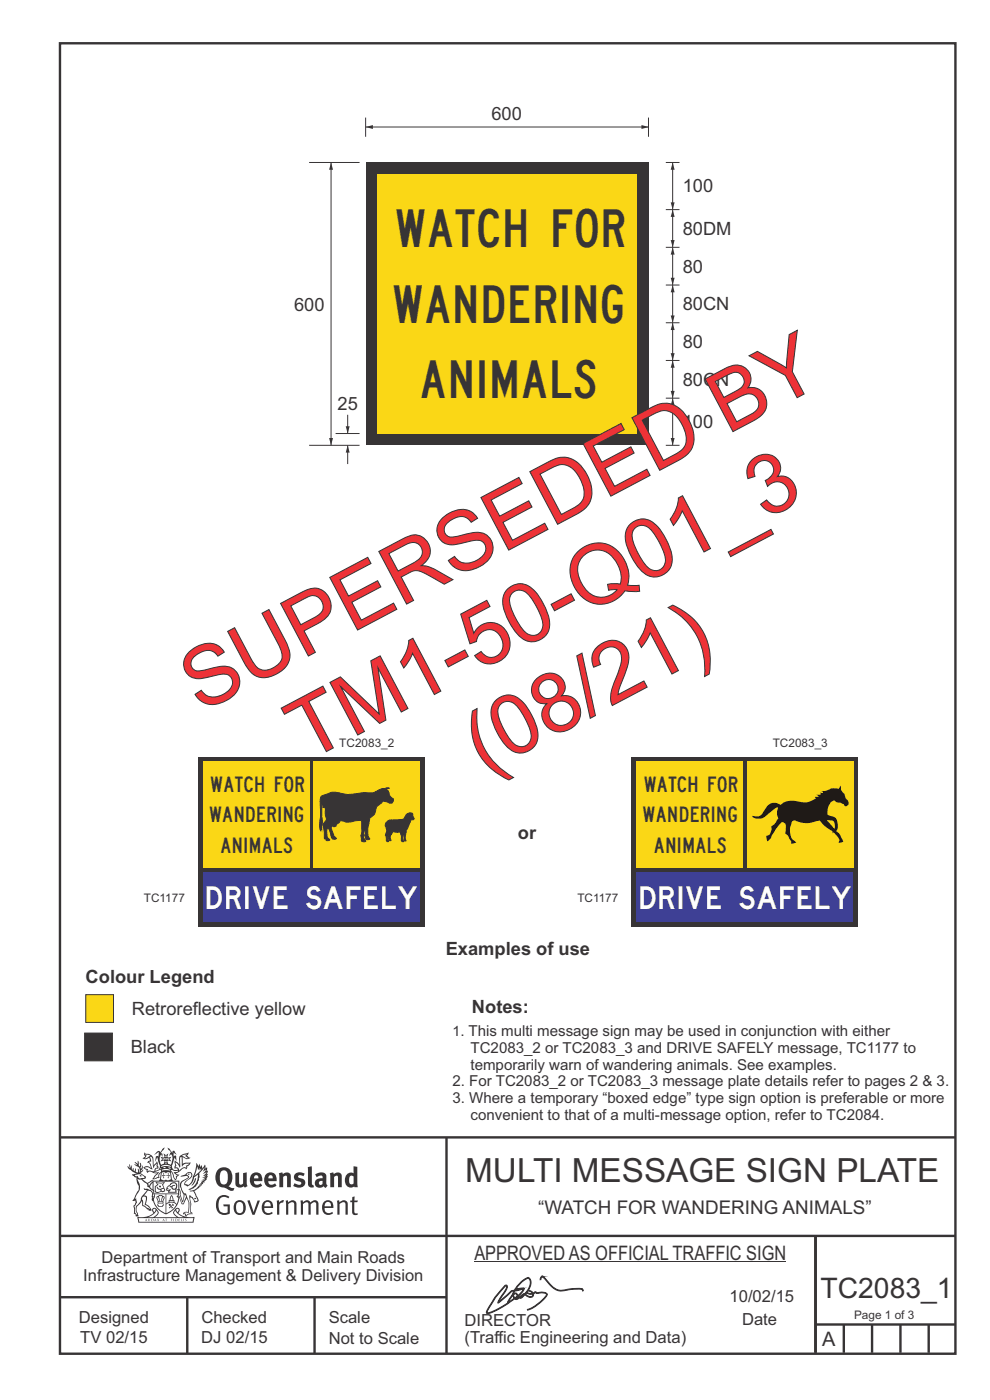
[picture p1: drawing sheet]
<svg xmlns="http://www.w3.org/2000/svg" width="210mm" height="297mm" viewBox="0 0 210 297" stroke-linecap="round" stroke-linejoin="round" font-family="sans-serif">
<g fill="none" stroke="#373435" stroke-width=".51">
<path d="M12.7 9.2h190v278h-190zM12.7 241.3h190M94.7 241.4v45.8M12.7 275.2h82M12.7 262.2h190.1M39.7 275.2v12M66.7 275.2v12M173 262.1v24.9M173 281h29.7M179 281v6M185 281v6M191 281v6"/>
<path d="M197 281v6"/>
</g>
<path d="M100.6 267.7h66.2" fill="none" stroke="#373435" stroke-width=".21"/>
<g fill="#373435">
<path d="M47 248.4a2.55 2.55 0 0 0 0 2.7l.3 .2a.81 .81 0 0 0 1-1v-.5a1.04 1.04 0 0 0-1.1-1.5zM46.3 248.1a1.82 1.82 0 0 1 2.1-.2 1.82 1.82 0 0 1 .9 1.8 2.29 2.29 0 0 1-.8 2l.7 .3h.5l-.2 .6a2.87 2.87 0 0 1-2-.7 2.12 2.12 0 0 1-1.7-3.1z" fill-rule="evenodd"/>
<path d="M49.9 248.9l.8-.2v2a.46 .46 0 0 0 .3 .6 .46 .46 0 0 0 .6-.3v-2.1l.7-.2v2.4l.2 .5-.5 .3-.3-.3a1.02 1.02 0 0 1-1.2 .3 1.02 1.02 0 0 1-.6-1.1z" fill-rule="evenodd"/>
<path d="M54 249.5l-.1 .5h.9a.49 .49 0 0 0-.2-.6 .49 .49 0 0 0-.6 .1zM53.4 249.1a1.34 1.34 0 0 1 1.6-.2 1.34 1.34 0 0 1 .6 1.5v.2h-1.7a.77 .77 0 0 0 .5 .8 .77 .77 0 0 0 .9-.4l.3 .5a1.59 1.59 0 0 1-2 .2 1.59 1.59 0 0 1-.5-2.1z" fill-rule="evenodd"/>
<path d="M57 249.5l-.1 .5h1a.49 .49 0 0 0-.2-.6 .49 .49 0 0 0-.7 .1zM56.4 249.1a1.34 1.34 0 0 1 1.6-.2 1.34 1.34 0 0 1 .7 1.5v.2h-1.8a.77 .77 0 0 0 .5 .8 .77 .77 0 0 0 .9-.4l.4 .5a1.59 1.59 0 0 1-2.1 .2 1.59 1.59 0 0 1-.5-2.1z" fill-rule="evenodd"/>
<path d="M59.2 248.9l.7-.2 .1 .4a.95 .95 0 0 1 1-.3 .95 .95 0 0 1 .7 .8v2.3h-.8v-2.3a.46 .46 0 0 0-.8 .1v2.2h-.8z" fill-rule="evenodd"/>
<path d="M62.6 249.1a1.75 1.75 0 0 1 2-.1l-.2 .5-.6-.2a.43 .43 0 0 0-.6 .3l.4 .3a1.04 1.04 0 0 1 1.2 1.1 1.04 1.04 0 0 1-1.4 1l-1.2-.4 .3-.6 1 .4 .4-.4a.88 .88 0 0 0-1-.5l-.4-.2-.1-.4z" fill-rule="evenodd"/>
<path d="M65.3 247.6l.8-.2 .1 3.8 .3 .2 .1 .4a.88 .88 0 0 1-1 0 .88 .88 0 0 1-.3-1z" fill-rule="evenodd"/>
<path d="M67.8 250.6a.43 .43 0 0 0-.1 .7 .43 .43 0 0 0 .7-.1v-.7zM66.8 249.1a1.7 1.7 0 0 1 2.4 .1v1.9l.3 .4-.4 .5-.5-.4a1.03 1.03 0 0 1-1.7-.1 1.03 1.03 0 0 1 .8-1.5h.7v-.4a.8 .8 0 0 0-1.2 .1z" fill-rule="evenodd"/>
<path d="M70 248.9l.7-.2 .1 .4a.95 .95 0 0 1 1-.3 .95 .95 0 0 1 .7 .8v2.3h-.8v-2.3a.46 .46 0 0 0-.8 .1v2.2h-.8z" fill-rule="evenodd"/>
<path d="M74.3 249.5a1.48 1.48 0 0 0 0 1.7h.5l.2-.1v-1.5l-.3-.2zM75 247.4l.8 .1 .1 4.4h-.7l-.1-.2a1.26 1.26 0 0 1-1.4 0 1.26 1.26 0 0 1-.5-1.3 1.29 1.29 0 0 1 .4-1.4 1.29 1.29 0 0 1 1.4-.1z" fill-rule="evenodd"/>
<path d="M46.4 253.9a1.72 1.72 0 0 1 2.3 0l-.3 .3a1.24 1.24 0 0 0-1.4-.2 1.24 1.24 0 0 0-.6 1.4 1.49 1.49 0 0 0 1.2 1.9l.7-.1v-1.3h-.8l-.1-.4h1.3v1.9a1.93 1.93 0 0 1-2.2 0 1.93 1.93 0 0 1-.7-2.2l.2-.8z" fill-rule="evenodd"/>
<path d="M50.4 255.1a1.65 1.65 0 0 0 .2 2.2 .99 .99 0 0 0 1-1.4 .78 .78 0 0 0-.4-.8 .78 .78 0 0 0-.8 0zM50 254.9a1.33 1.33 0 0 1 1.6-.1 1.33 1.33 0 0 1 .5 1.4 1.31 1.31 0 0 1-1.3 1.6 1.31 1.31 0 0 1-1.2-1.6v-.6z" fill-rule="evenodd"/>
<path d="M52.5 254.7l.4-.1 .9 2.6 .8-2.5h.5l-1.1 3h-.5z" fill-rule="evenodd"/>
<path d="M56.3 255.2l-.2 .7h1.3a.7 .7 0 0 0-.3-.8 .7 .7 0 0 0-.8 .1zM55.9 255a1.22 1.22 0 0 1 1.5-.2 1.22 1.22 0 0 1 .5 1.5h-1.8a.93 .93 0 0 0 .5 1 .93 .93 0 0 0 1.1-.2l.2 .3a1.43 1.43 0 0 1-1.8 .1 1.43 1.43 0 0 1-.6-1.7z" fill-rule="evenodd"/>
<path d="M58.7 254.7l.4-.1 .1 .5 .4-.4 .6-.1-.2 .5a.66 .66 0 0 0-.8 .7v1.9h-.4z" fill-rule="evenodd"/>
<path d="M60.6 254.7l.4-.1 .1 .5a.94 .94 0 0 1 1-.5 .94 .94 0 0 1 .8 .8v2.3h-.5l-.1-2.5a.81 .81 0 0 0-1.2 .3v2.2h-.4z" fill-rule="evenodd"/>
<path d="M63.7 254.7l.5-.1 .1 .5 .4-.3a.78 .78 0 0 1 1.1 .3 .9 .9 0 0 1 1-.5 .9 .9 0 0 1 .8 .8v2.3h-.5l-.1-2.5a.67 .67 0 0 0-1.1 .3v2.2h-.5v-2.4l-.4-.3-.7 .4v2.3h-.5z" fill-rule="evenodd"/>
<path d="M69 255.2l-.1 .7h1.3a.7 .7 0 0 0-.3-.8 .7 .7 0 0 0-.9 .1zM68.7 255a1.22 1.22 0 0 1 1.5-.2 1.22 1.22 0 0 1 .5 1.5h-1.8a.93 .93 0 0 0 .4 1 .93 .93 0 0 0 1.2-.2l.1 .3a1.44 1.44 0 0 1-1.7 .1 1.44 1.44 0 0 1-.6-1.7z" fill-rule="evenodd"/>
<path d="M71.4 254.7l.5-.1 .1 .5a.94 .94 0 0 1 1-.5 .94 .94 0 0 1 .8 .8v2.3h-.5l-.1-2.5a.81 .81 0 0 0-1.2 .3v2.2h-.4z" fill-rule="evenodd"/>
<path d="M74.7 253.9l.5-.1v.9h.7l-.1 .3h-.6v2.2l.1 .2h.5l.1 .3a.75 .75 0 0 1-1.2-.6v-2.1h-.4v-.3h.4z" fill-rule="evenodd"/>
<path d="M30.8 244.9l1.1 .3-.9 .5h-.4l.6-.5zM31.8 245.4h.2a2.44 2.44 0 0 1 .4 1.9l.1 .5 .7-1-.1 .6 .3 .3a.57 .57 0 0 0-.6 .7l-1-.1-.5 .2 .2-.5-.8-.3 .7-.1 .9 .5 .1-.1-.6-1.3-.2-.2h.5zM30.7 244.4l-.1 .5 .2 .4-.6 .4a1.04 1.04 0 0 0 1.4-.1l.2 .6-.3 .1-.2 .4a.94 .94 0 0 1 .8 1.1l-.2-.1a1.16 1.16 0 0 0-1.5-.1l.3 .4 .4 .2 .1 .5 .2 .1 .1-.2a.94 .94 0 0 1 1.1 .2l.8 .1-1.2 1.2a1.13 1.13 0 0 0 1.2-.2l.4-.1-.1-.4 .5-.8a.83 .83 0 0 0-.6 1.1l-.3-.1-.7 .4 1.1-1.4-.5 .1-.5-.1 1.3-.5-.1-.1-.9 .4v-.3l.2-.2 .3 .1 .1-.3-.2-.4v-.6l-.1-.4-.7 1v-.7a1.42 1.42 0 0 0-1.6-1.8z" fill-rule="evenodd"/>
<path d="M38.5 245.2l.5-.2 .7-.1-.6 .3 .8 .5h-.3zM38.3 245.5l.2-.1 .1 2a1.69 1.69 0 0 1 1.6-.6l-.8 .5 .1 .5a1.1 1.1 0 0 0-1.5 .6l-.1-.5-.2-.2h-.5l.3-.4-.3-.7a1.42 1.42 0 0 1 .8 1.1l.2-.1zM37.1 246.2l.1 1-.2 .3 .1 .4h.5l.1 .2a.96 .96 0 0 1-1.1-.1l-.1 .1a1.06 1.06 0 0 0 1.3 .2v.1a.72 .72 0 0 1-1 .2l.3 .5 .6 .2-.4 .2-.1 .6-.2-.3-.4-1.1-.4-.4 .4 .9a1.54 1.54 0 0 0 .7 1.2l.2-.3a.58 .58 0 0 1 .4-.8l.2-.1h-.3l-.5-.3 .9-.5a.93 .93 0 0 1 1.2-.5v.2l.2-.2 .1-.5a.99 .99 0 0 0 .7-.8l-1.3 .1-.3 .2-.1-1.4 .9 .4 .9-.3h-.4l-.5-.4 .4-.7-.6 .2a1.46 1.46 0 0 0-1.4 2.1v.4l-.2-.4z" fill-rule="evenodd"/>
<path d="M35.6 248.9l.2 .1-.1 .3 .4 .1h-.4v.6l-.1-.6h-.3l.3-.1z" fill-rule="evenodd"/>
<path d="M34.6 248.9l.2 .1v.3l.3 .1h-.3l-.1 .6v-.6h-.4l.4-.1z" fill-rule="evenodd"/>
<path d="M34.3 248.8a.57 .57 0 0 1 .9 .2 .57 .57 0 0 1 .9-.2l.2 1.4h-.2a.57 .57 0 0 1-.9 0 .69 .69 0 0 1-1.1 0zM34.2 248.1l-.3 2.1-.2 .4h3l-.2-.4-.3-2.1h-.2v.2l-.8-.1-.8 .1v-.2z" fill-rule="evenodd"/>
<path d="M34.2 252.4a.3 .3 0 0 0 .6 0 .3 .3 0 0 0-.6 0zM33.3 250.9l.3 .3-.3 .4a.79 .79 0 0 0 0 1.3l.8-.2-.1-.3a.55 .55 0 0 1-.7-.6l.1-.1 .2 .3 .3 .2 .8-.2-.4-.7 .4-.4-.7 .2zM33 250.7l1.1 .2 .9-.2-.4 .6 .4 1.2a.56 .56 0 0 1-.8 .3l-.2 .1a.73 .73 0 0 1-.9 .1 .73 .73 0 0 1-.3-1v-.4l.6-.4z" fill-rule="evenodd"/>
<path d="M35.6 251.8l.7-.4a.58 .58 0 0 1 1-.1 .58 .58 0 0 1-.4 .9l-.3-.3a.43 .43 0 0 1 .6-.4 .57 .57 0 0 0-.8 .2l-.2-.1-.3 .1 .4 .2a.55 .55 0 0 0 .9 .4v.5h-1.3l.3-.4-.1-.1-.6 .1 .2-.3-.2-.1zM35.4 251.8l-.1 .2a.39 .39 0 0 0 .2 .6h.3l-.2 .4h1.9l-.1-.8a.86 .86 0 0 0-.1-1.3 .86 .86 0 0 0-1.3 .4z" fill-rule="evenodd"/>
<path d="M36 254.8h.8v.2h-.8zM36.4 253.8l.2 .8h-.4zM36.4 253.5l-.3 .5-.1 .6h-.2v.4l-.7 .4 .2 .1a1.48 1.48 0 0 1 2.1 .2l.2-.1-.6-.5v-.5h-.2l-.1-.6z" fill-rule="evenodd"/>
<path d="M35.8 255.4l.4 .1 .1 .3 .3-.2-.2-.2a.38 .38 0 0 1 .5 .5l-.2-.2-.3 .2 .3 .2-.3 .3-.1-.4-.4 .4-.1-.2 .4-.3-.1-.1-.2 .1z" fill-rule="evenodd"/>
<path d="M34.5 254h.2v.2l-.2 .6h-.2zM33.6 255.3h.9v.2a.55 .55 0 0 1-.8 .4v-.2l-.2-.1zM33.4 254h.2l.2 .8h-.2zM33.6 255l.8-.1 .1 .2h-.8zM33.8 253.7h.5l-.2 1.1h-.1zM33.3 253.8l-.1 .3 .3 1.1a.48 .48 0 0 0-.1 .6 .48 .48 0 0 0 .5 .2h.5a.49 .49 0 0 0 .2-.8l.3-1.1-.1-.3a1.42 1.42 0 0 0-1.5 0z" fill-rule="evenodd"/>
<path d="M33.7 251.5l.4 .1 .1 .3h-.3z" fill-rule="evenodd"/>
<path d="M41.3 250.1l.3-.2-.2 .8-.6 .8h-.2l.5-.7z" fill-rule="evenodd"/>
<path d="M39.7 249l.3-.2 .5 .2a.88 .88 0 0 1-.6 1.1 1.22 1.22 0 0 0-.8 1.3l.5 .2a.72 .72 0 0 0 .9-.4l.5-.8 .2-.6 .8-.6v.2a2.85 2.85 0 0 1-2 2.9l.1 .1a2.13 2.13 0 0 0 1.9-1.5v-.3a2.01 2.01 0 0 0 .3-1.7l1.1-1.3-.4 1 .7-.5-.7 1 .8-.4-.8 .8 .7-.2-.9 .6 .8-.1-.8 .4h.7l-.8 .3 .3 .2h-.4l.2 .3h-.4l.2 .3h-.4l.1 .2h-.1a2.16 2.16 0 0 1-2 1.1l.1 .2 .4-.1a.76 .76 0 0 1 .7 .8l.5 1.2-.6 .2a1.45 1.45 0 0 0-1.1-1.3l.2 1.8-.1 1.8 .4 .3a1.07 1.07 0 0 0-1.2 .4v-.3l-.5-.2a.87 .87 0 0 1 1.1-.1v-.7a4.4 4.4 0 0 0-.6-3.1l-.1-.3h-.2a2.16 2.16 0 0 1-.7-2.2l.3-.4 1.2-.7a.55 .55 0 0 0-.4-.8zM37.8 252.4a.76 .76 0 0 1 .3 1.1l.6 1.6 .4-1.7 .2 .1a.61 .61 0 0 1-.1 .9l-.3 .8-.2 .1-.7-1.6-.3 .1a1.18 1.18 0 0 0 .1-1.4zM41.8 247.5l.2 .7 .3-.5v.6l.4-.5a1.9 1.9 0 0 1-1.2 1.4l-.3 .3zM38.2 249.6l1.4-.2 .2 .2v.3l-.5 .2a1.26 1.26 0 0 0-.9 1.9l.2 .7a1.84 1.84 0 0 1 .1 2.1l-.4-1.4a.96 .96 0 0 0-.4-1.2l-.4 .2a.78 .78 0 0 1 0 1.3l.1 .3h.4l.4 1.1a.38 .38 0 0 0 .2 .4 .38 .38 0 0 0 .4-.1l.6-1.2a2.94 2.94 0 0 1 .4 2.5l-.1 .4h-.8l-.3 .4v.2l.4-.1 .1 .4 .2 .1a1.02 1.02 0 0 1 1.3-.5v-.4l-.3-.1 .1-1.8-.3-1.3h.1a1.14 1.14 0 0 1 .8 1 .63 .63 0 0 0 .8-.2 .63 .63 0 0 0-.2-.9l-.6-1.2 .9-.6 .2-.4h.3l-.1-.2h.4l-.1-.3h.3l-.1-.3 .5-.1-.2-.2 .6-.4v-.2h-.2l.4-.5h-.3l.3-.5-.4 .1 .4-.5v-.3l-.3 .2 .2-.7-.1-.2-.4 .3v-.8l-.6 .8-.2-.8-.2 .5-.3-.7-.1 .6-.5-.8-.1 1.4-.6 1.8a1.81 1.81 0 0 1-1 1.5l-.6-.2a1.75 1.75 0 0 1 1.1-1.2 .75 .75 0 0 0 .1-1.3 .75 .75 0 0 0-1.2 .4z" fill-rule="evenodd"/>
<path d="M41.2 254.1h.3l.2 .2-.4 .1z" fill-rule="evenodd"/>
<path d="M29.4 258.4h11.6l-.1 .8h-11.4zM31.3 258.2l.5-.1a2.48 2.48 0 0 0 1.4-1.3l.3 .5-.5 .6-.5 .3zM32.5 256.6l.3-.2 .2 .1-.3 .7zM37.2 256.8a2.65 2.65 0 0 0 1.8 1.4h-1.1l-.5-.3-.5-.6zM37.4 256.5l.2-.1 .3 .2-.3 .6zM29.2 258.2l.1 1.2h11.8l.2-1.1-.2-.1a4.1 4.1 0 0 1-3.3-.9l.3-.4-.1-.6a1.06 1.06 0 0 0-1.3 1l.2 .4 .6 .5h-4.7l.3-.1a.84 .84 0 0 0 .6-.8 .84 .84 0 0 0-.5-.8l-.3-.2h-.5l-.1 .6 .3 .4a4.2 4.2 0 0 1-3.4 .9z" fill-rule="evenodd"/>
<path d="M31 258.7l.1 .2h-.2zM31 258.5l-.3 .6 .4-.2 .2 .2z" fill-rule="evenodd"/>
<path d="M31.3 258.6h.3v.4a.25 .25 0 0 0 .2-.1 .25 .25 0 0 0-.1-.3h.1a.29 .29 0 0 1 0 .4 .29 .29 0 0 1-.4 0 .29 .29 0 0 1 0-.4z" fill-rule="evenodd"/>
<path d="M32.2 258.6a.22 .22 0 0 1 .3 .2 .22 .22 0 0 1-.3 .2zM32 258.6l.1 .4a.33 .33 0 0 0 .4 0 .33 .33 0 0 0 0-.4 .33 .33 0 0 0-.5 0z" fill-rule="evenodd"/>
<path d="M32.9 258.7l.1 .2h-.2zM32.9 258.5l-.2 .6 .3-.2 .2 .2z" fill-rule="evenodd"/>
<path d="M33.3 258.6h.2l.1 .1 .2-.1-.2 .2 .2 .3-.3-.3-.1 .3h-.1l.2-.3z" fill-rule="evenodd"/>
<path d="M34.7 258.7l.1 .2h-.2zM34.7 258.5l-.3 .6 .4-.2 .2 .2z" fill-rule="evenodd"/>
<path d="M35 258.5h.5l-.2 .1v.5h-.2l.1-.5z" fill-rule="evenodd"/>
<path d="M36.2 258.6l.3-.1-.1 .1v.2h.1h-.1v.3h-.2z" fill-rule="evenodd"/>
<path d="M36.7 258.6h.2v.5h-.2z" fill-rule="evenodd"/>
<path d="M37.3 258.6a.22 .22 0 0 1 .3 .2 .22 .22 0 0 1-.3 .2zM37.1 258.6v.4a.33 .33 0 0 0 .5 0 .33 .33 0 0 0 0-.4 .33 .33 0 0 0-.5 0z" fill-rule="evenodd"/>
<path d="M37.8 258.6l.4-.1-.2 .1v.2h.1h-.1v.2l.2 .1h-.4z" fill-rule="evenodd"/>
<path d="M38.4 258.6h.2l-.1 .4 .2 .1h-.3z" fill-rule="evenodd"/>
<path d="M38.9 258.6h.2v.5h-.2z" fill-rule="evenodd"/>
<path d="M39.3 258.6h.2h-.1l.2 .3-.2 .2-.1-.1v-.1l.2 .1z" fill-rule="evenodd"/>
<path d="M34.2 247.4a1.51 1.51 0 0 1 2 .2 2.67 2.67 0 0 0-2.1 0zM35.7 247.6l.4 .1 .1 .3-.4-.1zM34.6 247.6h.5l.1 .2h-.4zM34 247.8l.3 .2h-.3zM34.9 246.9l.3-.2 .3 .2zM34.9 245.6l.2 .1v.3h-.2zM35 245.1l.2 .2 .2-.2-.1 .3h-.2zM35.1 246.3h.2l.1 .4-.2-.2-.2 .2zM35.3 245.7l.2-.1v.4h-.2zM34.4 245.7h.3l.1 .3-.4 .1 .2-.2zM35.7 245.7h.3l-.2 .2 .2 .2-.4-.1zM32.7 244.9l1-.5-.1 1-.2-.2-.3 .2-.3 1.1 .5-1 .3 .9a1.84 1.84 0 0 1 .2 1.7l.4 .1a2.48 2.48 0 0 1 2.2 0l.2-.2-.2-.7 .7-1.8 .4 .7-.2-1-.2-.1-.2 .3v-.9l.6 .4-.6-.8-.3 .1-.1 .4-.5-.9-.5-.3 .2 .5 .6 .5-.5 .8 .4-.4a2.06 2.06 0 0 1 0 2.3l-.5-.2-.2-.6 .1-.1 .8 .2-.4-.5 .4-.5-.7 .2-.2-.2 .2-.7-.5 .4-.5-.4 .2 .7-.2 .2-.7-.2 .4 .5-.4 .5 .8-.2 .1 .1-.2 .6-.5 .2a2.02 2.02 0 0 1 0-2.2l.3 .5-.1-.7-.3-.1 .8-1.2-.4 .3-.5 .8-.2-.3a.8 .8 0 0 0-.8 .5z" fill-rule="evenodd"/>
<path d="M29.2 250.1l.3 .1a.61 .61 0 0 1 .8 .4l.3 .2a.8 .8 0 0 1 .6 1l.4 .1 .5 .5a1 1 0 0 1 .5 1.1l-.1 .7v-.5h-.1a.96 .96 0 0 0-.8-1.3l-.2-.2h-.7l-.1-.1-.1 .1 .1 .3h.6l-1.2 1.3-.2 1-.4 .6a1.33 1.33 0 0 0-.5 1.8l.2 .5a1.26 1.26 0 0 1-.5-1.5l-.1-.3a1.56 1.56 0 0 0 .4-1.7l-.3 .2 .2-.5a3.2 3.2 0 0 0 .7-3zM30.4 253.9h.4a2.06 2.06 0 0 1-.1 1.6l.7 .5 .4 .4-.6-.1-.8-.6-.1-.9a.51 .51 0 0 1 .1-.9zM28.6 249.3a1.52 1.52 0 0 1 2.1 .5l-1.1 .2-.2-.1-.1-.4h-.5zM27.5 247v.8l-.3-.4h-.1a3.1 3.1 0 0 0 1.9 1.6l-1 .1 .5 .6 .5 .1 .1 1.1a1.84 1.84 0 0 1-.3 2.5l-.4 .9-.3 .4 .2 .1 .4-.1 .1 .4-.2 .5-.3 .2 .1 1.7h.2l.3 .5 .1 .1 .4-.1-.1-.5a1.3 1.3 0 0 1-.1-1.7l.9-1 .1 1.1 .6 .2 .5 .5 .1-.1 .2 .3h.5a1.85 1.85 0 0 0-1.2-1.4l.1-.3a1.39 1.39 0 0 0 0-1.4l-.5-.1 .5-.5a.66 .66 0 0 1 .9-.4 .66 .66 0 0 1 .3 .9l-.1 .4 .2-.1v.2l-.1 .3 .2 .5 .1-.3a2.24 2.24 0 0 0 .1-2.2 .73 .73 0 0 1-.7-.7 .73 .73 0 0 1 .6-.7v-.2a.94 .94 0 0 0-.9 .8 .48 .48 0 0 1-.1-.6 .48 .48 0 0 1 .5-.2l.5-.3a.51 .51 0 0 0-.8 .2l-.5 .2-1-.8h.6l.2-.5-1.2-.7 .5-.5v-.3l-.5 .4 .1-.2a.69 .69 0 0 0 .2-1v.4l-.2 .3v-1.1l-.3-.2 .1 .6-.1 .2-.4-1.3v.7l-.6-.4 .5 .7-.6-.2 .3 .3a1 1 0 0 1 .7 1.4l-.2-.8v.9l-.5-.2v-.8l-.2 .7-.2-.1-.1-.6-.2 .4-.2-.2 .1-.7-.2 .5z" fill-rule="evenodd"/>
<path d="M29.6 249.4l.2-.1 .3 .2z" fill-rule="evenodd"/>
<path d="M32.4 250.5h5.6v2l-.2-.1v-1.7h-5.2v2.5h5.2v-.8l.1 .2-.1 1.1v-.3h-2.5v4a4.1 4.1 0 0 0 2.6-3.6l.1-.1a4 4 0 0 1-2.8 3.9 4.2 4.2 0 0 1-2.8-4.7l.1 1.2 .1-.1a3.8 3.8 0 0 0 2.5 3.4v-4h-2.5l-.2-.9z" fill-rule="evenodd"/>
<circle cx="40" cy="249.1" r=".17"/>
</g>
<path d="M114.9 270.8l.3-.1 .8 .9a4.5 4.5 0 0 0 3 2.1 15.6 15.6 0 0 1 4.6-.3l.1 .4-.1 .1-.1-.3a15.6 15.6 0 0 0-4.5 .3 5.2 5.2 0 0 1-3.4-2.5l-.5-.6-.4 .7h-.1zM107.1 272.7l.3-.1 .2 .2a1.96 1.96 0 0 1-.8 1.8l-1 1.6 2-1.7a1.43 1.43 0 0 1 1.3-.8 6.4 6.4 0 0 1 2.9-2.7 1.1 1.1 0 0 1 .6 1.6l-.5 1.1 .6 .2 .4 .4 .3-.2 .7 .1h.3a1.57 1.57 0 0 1 1.6 .3l.1 .1a8.1 8.1 0 0 1-4.2 3.3v-.1a8.3 8.3 0 0 0 4-3.2 1.2 1.2 0 0 0-1.5-.3l-.4 .1-.5-.2-.2 .2a.73 .73 0 0 1-.8 .8l-.6-.1-.5-.5a1.32 1.32 0 0 1-1.4 .8l-.4 .3a1.2 1.2 0 0 0-1.4 .5l-.5 .4a9.7 9.7 0 0 1-4.4 2l-.1-.1a4.6 4.6 0 0 1 1.2-2.3l.8-1.3zM111.7 274.2l-.2 .3 .9 .6 .5-.1 .1-.5a1.2 1.2 0 0 1-1.3-.3zM110.4 272.2l-.9 1.2 1.5-.2 .2 .1a2.73 2.73 0 0 1-1.3 1.7l.2 .2 .6-.5a2.88 2.88 0 0 0 1.7-3.2 .48 .48 0 0 0-.5-.4 .48 .48 0 0 0-.4 .3zM111.9 274h-.1a.91 .91 0 0 0 1.2 .3l-.7-.4zM109.4 273.6l-.1 .1 1.2-.3zM109.2 273.9l-.3 .6 .6-.2 .3 .5a2.34 2.34 0 0 0 1.2-1.4zM107.2 272.8l-2.2 2.6-1.3 2.2-.4 .8a8.8 8.8 0 0 0 4.3-2l1.4-2.5-.5 .1-2 1.8-.9 .6a3.3 3.3 0 0 1 1-1.8l.1-.1a1.9 1.9 0 0 0 .7-1.7zM108.8 274.8l-1 1.5 1.3-.9zM108.9 274.7l.3 .6a.47 .47 0 0 0 .4-.3 .47 .47 0 0 0-.2-.5zM109.3 275.5h.3l.3-.2-.1-.2zM110.3 275.2h.3l.6-.6z" fill="#373435" stroke="#373435" stroke-width=".21"/>
<path d="M142.7 68.5v8" fill="none" stroke="#373435" stroke-width=".21"/>
<g fill="#373435">
<path d="M142.3 74.9h.8l-.4 1.6z"/>
<path d="M142.7 68.5l.4 1.5h-.8z"/>
</g>
<path d="M77.6 26.9h60" fill="none" stroke="#373435" stroke-width=".21"/>
<g fill="#373435">
<path d="M136.1 26.5l1.5 .4-1.5 .5z"/>
<path d="M77.6 26.9l1.5-.4v.9z"/>
<path d="M77.6 34.5h60v60h-60z" fill-rule="evenodd"/>
</g>
<path d="M80.1 37h55v55h-55z" fill-rule="evenodd" fill="#fad716"/>
<path d="M77.6 24.9v4.1M137.6 24.9v4.1M141.2 94.5h2.9M141.2 84.5h2.9M142.7 84.5v10" fill="none" stroke="#373435" stroke-width=".21"/>
<g fill="#373435">
<path d="M142.3 92.9h.8l-.4 1.6z"/>
<path d="M142.7 84.5l.4 1.5h-.8z"/>
</g>
<path d="M142.7 34.5v10M141.2 76.5h2.9M141.2 68.5h2.9" fill="none" stroke="#373435" stroke-width=".21"/>
<g fill="#373435">
<path d="M142.3 42.9h.8l-.4 1.6z"/>
<path d="M142.7 34.5l.4 1.5h-.8z"/>
</g>
<path d="M141.2 52.5h2.9M142.7 44.5v8M141.2 60.5h2.9" fill="none" stroke="#373435" stroke-width=".21"/>
<g fill="#373435">
<path d="M142.3 50.9h.8l-.4 1.6z"/>
<path d="M142.7 44.5l.4 1.5h-.8z"/>
</g>
<path d="M142.7 52.5v8" fill="none" stroke="#373435" stroke-width=".21"/>
<g fill="#373435">
<path d="M142.3 58.9h.8l-.4 1.6z"/>
<path d="M142.7 52.5l.4 1.5h-.8z"/>
</g>
<path d="M141.2 34.5h2.9M141.2 44.5h2.9M73.8 88v4" fill="none" stroke="#373435" stroke-width=".21"/>
<path d="M73.3 90.4h.9l-.4 1.6z" fill="#373435"/>
<path d="M73.8 94.5v3.9" fill="none" stroke="#373435" stroke-width=".21"/>
<path d="M73.8 94.5l.4 1.5h-.9z" fill="#373435"/>
<path d="M65.6 34.5h10.7M70.2 34.5v60M65.6 94.5h10.7M71.2 92h5.1" fill="none" stroke="#373435" stroke-width=".21"/>
<g fill="#373435">
<path d="M69.8 92.9h.8l-.4 1.6z"/>
<path d="M70.2 34.5l.4 1.5h-.8z"/>
</g>
<path d="M142.7 60.5v8" fill="none" stroke="#373435" stroke-width=".21"/>
<g fill="#373435">
<path d="M142.3 66.9h.8l-.4 1.6z"/>
<path d="M142.7 60.5l.4 1.5h-.8z"/>
</g>
<path d="M142.7 76.5v8" fill="none" stroke="#373435" stroke-width=".21"/>
<g fill="#373435">
<path d="M142.3 82.9h.8l-.4 1.6z"/>
<path d="M142.7 76.5l.4 1.5h-.8z"/>
</g>
<path d="M18.2 211h5.9v5.9h-5.9z" fill-rule="evenodd" fill="#fad716" stroke="#373435" stroke-width=".21"/>
<path d="M18 219.2h5.8v5.8h-5.8z" fill-rule="evenodd" fill="#373435" stroke="#373435" stroke-width=".21"/>
<g fill="#373435">
<path d="M42.1 160.6h48v36h-48z" fill-rule="evenodd"/>
<path d="M65.6 160.6h1v24h-1z" fill-rule="evenodd"/>
</g>
<path d="M43.1 161.6h22.5v22.5h-22.5z" fill-rule="evenodd" fill="#fad716"/>
<path d="M43.1 185.1h46v10.5h-46z" fill-rule="evenodd" fill="#3e4095"/>
<path d="M66.6 161.6h22.5v22.5h-22.5z" fill-rule="evenodd" fill="#fad716"/>
<path d="M68.1 169a12.5 12.5 0 0 0-.1 4.1l-.2 2 .2 1 .1-.8 .1 .7 .2-1.5-.2-1.2 .1-2.7 .3 .7a.47 .47 0 0 1 .4 .2 .47 .47 0 0 1 0 .6l.1 1.2a1.35 1.35 0 0 1-.5 1.5l.2 3 .1 .2 .1-.2 .1 .3a.57 .57 0 0 0 .9 .1l-.3-.3a.65 .65 0 0 1-.4-.9v-1l.3-.5 .9 2.5a.47 .47 0 0 0 .8-.2l-.5-.5-.5-1.5 .1-1v.5l.2-.4h.2v.5h.1l.1-.5 .2 .4 .1-.4 .6-.4a.93 .93 0 0 1 1.5-.1l2.9-.4h.3l.1 .3a6.6 6.6 0 0 1-.2 2.9l.2 .7a.51 .51 0 0 0 .3 .6 .51 .51 0 0 0 .6-.1 1.23 1.23 0 0 1-.4-1.5l.2-1.1 .2 .4-.2 1.1 .2 .5a.48 .48 0 0 0 .4 .3 .48 .48 0 0 0 .4-.2l-.3-.4a7.9 7.9 0 0 1 .5-4.1l.4-.3a1.88 1.88 0 0 0 .8-1.7l.2-.3 .8-.7a1.1 1.1 0 0 1 1.8 0h.5l.2-.3a.47 .47 0 0 0-.1-.7l-.5-.6-.2-.6-.4-.4 .2-.1-.4-.2 .6-.3a4.6 4.6 0 0 0-3.1 .9l-.6 .1a16.4 16.4 0 0 0-4.7 .3l-1.2-.1a4.4 4.4 0 0 0-3.9 .2zM82 174.4a1.07 1.07 0 0 0 0 1.4v.8l-.2 .6 .1 .1 .2 1.2h.3l-.2-.6 .1-.6h.1l.1 .3a.48 .48 0 0 0 .4 .7l-.1-1.1 .2-.2 .2-.5 .1-.1 1.3 .1a.23 .23 0 0 1 .3-.1 .23 .23 0 0 1 .1 .4l.1 .5v1l.2 .2h.3a1.36 1.36 0 0 1 0-1.5l.1 .3a.77 .77 0 0 0 .4 1.1v-.1a1.97 1.97 0 0 1 0-1.6v-.5l1-2.2 .6-.1 .1-.2-.3-.6v-.4l-.1-.2h-.4a1.6 1.6 0 0 0-1.3 1.1l-.3 .3-2.8 .1z" fill-rule="evenodd" fill="#373435" stroke="#373435" stroke-width=".21"/>
<g fill="#373435">
<path d="M134 160.6h48v36h-48z" fill-rule="evenodd"/>
<path d="M157.5 160.6h1v24h-1z" fill-rule="evenodd"/>
</g>
<g fill="#fad716">
<path d="M135 161.6h22.5v22.5h-22.5z" fill-rule="evenodd"/>
<path d="M158.5 161.6h22.5v22.5h-22.5z" fill-rule="evenodd"/>
</g>
<path d="M175.4 174l1.4 .2 .3 .8-.1 .8zM159.5 173.1l.3 .3 .6 .2h1.4l2.9-2.3a.22 .22 0 0 1 .3 0 .22 .22 0 0 1 0 .4l-.2 1 .3 .9-.7 1.1-.8 .6v.8l-.4 1a.6 .6 0 0 0-.7 .3 .6 .6 0 0 0 .1 .7l.1 .1a.21 .21 0 0 0 .2 .3 .21 .21 0 0 0 .2-.3l.4-.4 1-1.8 1.3-1.6 .4 .1 .4 .4 .1 1.3a.79 .79 0 0 0 .4 1.1l.7 1.1v.6l1.1-.2-1-1.1-.3-1.1v-1.1l.3-1.1 .3-.3h.4l1.2 .4 1.2 .1 2.4-.4a1 1 0 0 1 1.2 .7l2 1.4v.5l.3-.2 1 1.2 .1 .6a.24 .24 0 0 0-.1 .4 .24 .24 0 0 0 .4 0l.6-.3-.6-1.3-.7-.7a.37 .37 0 0 1-.2-.4 .37 .37 0 0 1 .3-.3v-1.2l-.4-1-.5-.4-.9-.2a.59 .59 0 0 1-.4-.9l.4-1.5 .3-.4 .7-.4 .6 .4 .8 .1 .7 .3 .1 .3 .3 .2 .6-.4-.1-.8-.5-.6-.3-.9-.7-.8-.1-.9-.2 .3a.44 .44 0 0 1-.3 .4 .44 .44 0 0 1-.4-.1h-1l-1.3 .5-.9 .1 .4 .2-.7 .1 .3 .2-1 .2 .4 .3v.1l-.7 .1 .2 .3-1.7 .8h-1.1l-2.7-.3-1.2 .3-.8 .5-1-.4-.9 .1-1 .6-1 1.5-.5 .6-.6 .1z" fill-rule="evenodd" fill="#1f1a17"/>
<path d="M135 185.1h46v10.5h-46z" fill-rule="evenodd" fill="#3e4095"/>
<g font-size="17.6" fill="#ed3237">
<text x="42.6" y="151.3" transform="rotate(-28 42.6 151.3)">SUPERSEDED BY</text>
<text x="65.2" y="161.6" transform="rotate(-28 65.2 161.6)">TM1-50-Q01_3</text>
<text x="102.6" y="164.1" transform="rotate(-28 102.6 164.1)">(08/21)</text>
</g>
<g font-size="8" fill="#373435">
<text x="84.1" y="52.5">WATCH FOR</text>
<text x="83.5" y="68.5">WANDERING</text>
<text x="89.4" y="84.5">ANIMALS</text>
</g>
<text font-size="7.1" fill="#373435" x="98.7" y="250.7">MULTI MESSAGE SIGN PLATE</text>
<text font-size="6" fill="#373435" x="174" y="275.3">TC2083_1</text>
<g font-size="4.8" fill="#fefefe">
<text x="43.9" y="192.8">DRIVE SAFELY</text>
<text x="135.8" y="192.8">DRIVE SAFELY</text>
</g>
<g font-size="4.2" fill="#373435">
<text x="100.6" y="267.2">APPROVED AS OFFICIAL TRAFFIC SIGN</text>
<text x="174.4" y="285.6">A</text>
</g>
<text font-size="4" fill="#373435" x="114.2" y="257.5">“WATCH FOR WANDERING ANIMALS”</text>
<g font-size="3.9" fill="#373435">
<text x="104.2" y="25.4">600</text>
<text x="144.8" y="40.8">100</text>
<text x="144.8" y="49.9">80DM</text>
<text x="144.8" y="57.8">80</text>
<text x="62.4" y="65.9">600</text>
<text x="144.8" y="65.9">80CN</text>
<text x="144.8" y="73.8">80</text>
<text x="144.8" y="81.9">80CN</text>
<text x="71.6" y="87">25</text>
<text x="144.8" y="90.8">100</text>
<text x="109.9" y="177.9">or</text>
<text x="94.6" y="202.7">Examples of use</text>
<text x="18.2" y="208.6">Colour Legend</text>
<text x="28" y="215.3">Retroreflective yellow</text>
<text x="100.1" y="215">Notes:</text>
<text x="27.7" y="223.5">Black</text>
</g>
<g font-size="3.5" fill="#373435">
<text x="21.6" y="267.9">Department of Transport and Main Roads</text>
<text x="17.7" y="271.8">Infrastructure Management &amp; Delivery Division</text>
<text x="16.7" y="280.6">Designed</text>
<text x="42.7" y="280.6">Checked</text>
<text x="69.7" y="280.6">Scale</text>
<text x="98.5" y="281.3">DIRECTOR</text>
<text x="154.7" y="276.1">10/02/15</text>
<text x="157.4" y="281.2">Date</text>
<text x="17" y="284.8">TV 02/15</text>
<text x="42.7" y="284.8">DJ 02/15</text>
<text x="69.7" y="285.2">Not to Scale</text>
<text x="98.5" y="284.8">(Traffic Engineering and Data)</text>
</g>
<g font-size="3.3" fill="#373435">
<text x="44.7" y="167.9">WATCH FOR</text>
<text x="136.7" y="167.9">WATCH FOR</text>
<text x="44.5" y="174.5">WANDERING</text>
<text x="136.4" y="174.5">WANDERING</text>
<text x="46.9" y="181">ANIMALS</text>
<text x="138.9" y="181">ANIMALS</text>
</g>
<g font-size="3.2" fill="#373435">
<text x="99.8" y="226.9">temporarily warn of wandering animals. See examples.</text>
<text x="99.8" y="223.3">TC2083_2 or TC2083_3 and DRIVE SAFELY message, TC1177 to</text>
<text x="96" y="230.5">2. For TC2083_2 or TC2083_3 message plate details refer to pages 2 &amp; 3.</text>
<text x="96" y="234.1">3. Where a temporary “boxed edge” type sign option is preferable or more</text>
<text x="99.8" y="237.6">convenient to that of a multi-message option, refer to TC2084.</text>
</g>
<text font-size="3" fill="#373435" x="96" y="219.8">1. This multi message sign may be used in conjunction with either</text>
<g font-size="2.5" fill="#373435">
<text x="72" y="158.5">TC2083_2</text>
<text x="163.9" y="158.5">TC2083_3</text>
<text x="30.5" y="191.4">TC1177</text>
<text x="122.5" y="191.4">TC1177</text>
<text x="181.2" y="279.7">Page 1 of 3</text>
</g>
</svg>
